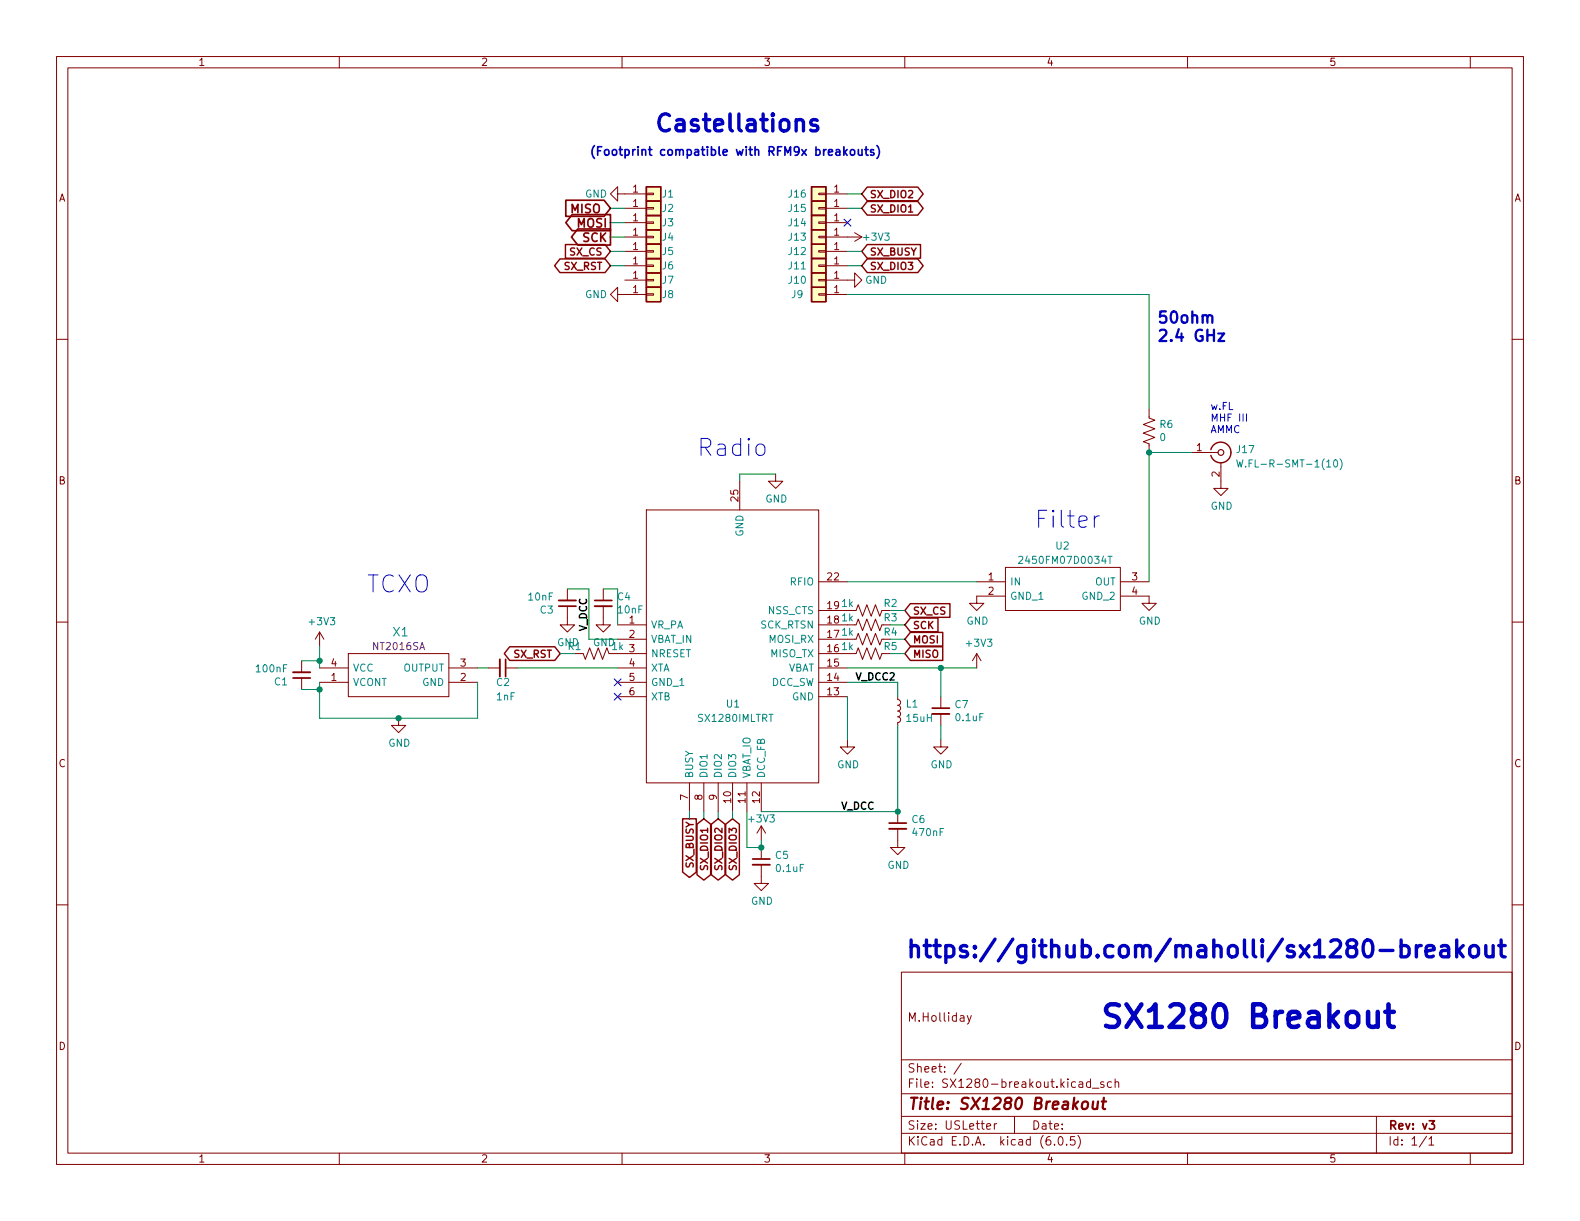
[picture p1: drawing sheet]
<svg xmlns="http://www.w3.org/2000/svg" width="279mm" height="216mm" viewBox="0 0 279 216" stroke-linecap="round" stroke-linejoin="round" font-family="sans-serif">
<g fill="none" stroke="#840000" stroke-width=".18">
<path d="M10 10h259.4v195.9h-259.4zM12 12h255.4v191.9h-255.4zM60 10v2M110 10v2M160 10v2M210 10v2M260 10v2M109.2 34.3v-1.3l-1.3 1.3 1.3 1.3v-1.3h5.1M110.5 39.4h3.8M110.5 36.8h3.8M114.3 39.2h1.3v.3h-1.3zM114.3 34.2h1.3v.2h-1.3z"/>
<path d="M114.3 36.7h1.3v.3h-1.3zM144.8 34.2h1.2v.2h-1.2zM144.8 36.7h1.2v.3h-1.2zM144.8 39.2h1.2v.3h-1.2zM146 39.4h3.9M146 34.3h3.9M146 36.8h3.9M10 60h2M109.2 52.1v-1.3l-1.3 1.3 1.3 1.2v-1.2h5.1M110.5 41.9h3.8M110.5 44.5h3.8M110.5 47h3.8"/>
<path d="M110.5 49.5h3.8M114.3 41.8h1.3v.2h-1.3zM114.3 49.4h1.3v.3h-1.3zM114.3 51.9h1.3v.3h-1.3zM114.3 46.9h1.3v.2h-1.3zM114.3 44.3h1.3v.3h-1.3zM144.8 44.3h1.2v.3h-1.2zM144.8 51.9h1.2v.3h-1.2zM144.8 46.9h1.2v.2h-1.2zM144.8 41.8h1.2v.2h-1.2zM144.8 49.4h1.2v.3h-1.2zM146 49.5h5.1v-1.2l1.3 1.2-1.3 1.3v-1.3"/>
<path d="M146 41.9h6.4M146 44.5h3.9M146 52.1h3.9M146 47h3.9M151.1 41.1l1.3 .8M152.4 41.9l-1.3 .8M267.4 60h2M203.2 72.4v1.5l1 .4-2 .8 2 .7-2 .8 2 .7-2 .8 1 .4v1.5M114.3 90.2h30.5v48.2h-30.5zM130.8 85.1v5.1M137.2 83.8v1.3h1.2l-1.2 1.3-1.3-1.3h1.3M210.8 80h4.6"/>
<path d="M215.9 81.8v4.6h1.3l-1.3 1.2-1.3-1.2h1.3M10 110h2M53.3 116.8v2.1M53.3 119.9v2M56.5 118.1h5.1M56.5 111.8l-.7 1.2M56.5 111.8v2.5M56.5 111.8l.8 1.2M61.6 115.6h17.8v7.6h-17.8zM79.4 118.1h5.1M86.4 118.1h2M89.4 118.1h2"/>
<path d="M100.3 107.2v3.3h1.3l-1.3 1.3-1.2-1.3h1.2M100.3 104.1v2.1M101.6 115.6h1.5l.4 1 .8-2 .7 2 .8-2 .8 2 .7-2 .4 1h.2M106.7 107.2v3.3h1.2l-1.2 1.3-1.3-1.3h1.3M106.7 104.1v2.1M109.2 110.5h5.1M109.2 118.1h5.1M109.2 115.6h5.1M109.2 113h5.1M144.8 113h6.6l.4-1 .7 2 .8-2 .8 2 .7-2 .8 2 .4-1h1.5M144.8 115.6h6.6l.4-1 .7 2 .8-2 .8 2 .7-2 .8 2 .4-1M144.8 110.5h6.6l.4-1 .7 2 .8-2 .8 2 .7-2 .8 2 .4-1"/>
<path d="M144.8 108h6.6l.4-1.1 .7 2.1 .8-2.1 .8 2.1 .7-2.1 .8 2.1 .4-1h1.5M144.8 118.1h5.1M144.8 102.9h5.1M172.7 102.9h5.1M172.7 115.6l-.7 1.2M172.7 115.6v2.5M172.7 115.6l.8 1.2M177.8 100.3h20.3v7.7h-20.3zM177.8 105.4h-5.1v1.3h1.3l-1.3 1.3-1.3-1.3h1.3M198.1 105.4h5.1v1.3h1.3l-1.3 1.3-1.3-1.3h1.3M198.1 102.9h5.1M267.4 110h2"/>
<path d="M56.5 120.7h5.1M70.5 127v1.3h1.3l-1.3 1.2-1.3-1.2h1.3M79.4 120.7h5.1M109.2 123.2h5.1M109.2 120.7h5.1M121.9 138.4v5.1M124.5 138.4v5.1M127 138.4v5.1M129.5 138.4v5.1M132.1 138.4v5.1M134.6 138.4v5.1M144.8 123.2h5.1"/>
<path d="M144.8 120.7h5.1M149.9 130.8v1.3h1.2l-1.2 1.3-1.3-1.3h1.3M158.7 123.2l.1 .5 .3 .1 .2 .4-.2 .4-.3 .1 .3 .1 .2 .3-.2 .4-.3 .2 .4 .2v.5l-.1 .2-.3 .1 .3 .2 .2 .4-.2 .3-.3 .2-.1 .5M166.4 130.8v1.3h1.2l-1.2 1.3-1.3-1.3h1.3M166.4 123.2v2M166.4 126.2v2.1M10 160h2M134.6 152.9v3.3h1.3l-1.3 1.3-1.3-1.3h1.3M134.6 146.1v2.5M134.6 149.9v2M134.6 146.1l-.7 1.2M134.6 146.1l.8 1.2"/>
<path d="M158.7 146.6v3.3h1.3l-1.3 1.2-1.2-1.2h1.2M158.7 143.5v2M267.4 160h2M159.4 171.9h108v32h-108zM171 179.6l.4 1M171.8 179.6l-.5 1.3-.3 .2M159.4 197.4h108M159.4 193.4h108M159.4 187.4h108M170 188l-1.3 1.9M174.5 199.2l.7-.2-.1-.3h-.4l-.2 .2v.7h.6M175.8 198.7v1"/>
<path d="M176.3 198.7h-.3l-.2 .3M179.4 197.4v3M192.8 191.4l-.4-.1-.3 .3v.4l.2 .2h.5M192.8 190.8v1.5M193.2 192.4h1.1M195.2 191.4l-.4-.1-.2 .2 .1 .2 .5 .2v.3h-.6M196.5 191.4l-.4-.1-.3 .3v.4l.2 .2h.5M197.2 191.4l.2-.1 .4 .1v.9M197.2 190.8v1.5M243.4 197.4v6.5M60 203.9v2M110 203.9v2"/>
<path d="M159.4 200.4h108M160 203.9v2M186.5 202.3v.2M187.3 201h.2a.81 .81 0 0 1 .6 .6 .81 .81 0 0 1-.3 .8l-.2 .1a.81 .81 0 0 1-.6-.6 .81 .81 0 0 1 .3-.9zM188.6 202.3v.2M190 201h-.7v.7l.2-.2 .5 .1 .1 .2-.1 .5-.2 .2-.5-.2M190.6 200.8a1.72 1.72 0 0 1 0 2.2M210 203.9v2M252.3 200.9l-1.3 1.9M252.7 201.4l.4-.4v1.5M252.7 202.5h.8M260 203.9v2"/>
</g>
<path d="M100.1 35.4h6.7l1.1 1.4-1.1 1.5h-6.7zM101.2 37.9h6.7v2.9h-6.7l-1.1-1.4zM102.2 40.5h5.7v2.8h-5.7l-1.1-1.4zM51.8 119.9h3.1M89.4 116.6v3M98.8 107.2h3.1M105.2 106.2h3M164.8 125.2h3.1M133.1 151.9h3M157.2 145.5h3.1M252.7 198.2h1l-.5 .5 .4 .2v.6l-.2 .2h-.4l-.3-.2" fill="none" stroke="#840000" stroke-width=".3"/>
<path d="M191.5 195a.52 .52 0 0 1 .5-.2 .52 .52 0 0 1 .4 .4l-.1 .5a.55 .55 0 0 1-.5 .4 .55 .55 0 0 1-.5-.4zM193.3 194.8v1.2a.57 .57 0 0 0 .7-.1M194.2 194.8l-.2 1.3M194.8 194.8h.8M195.2 194.1l-.2 1.7 .1 .2 .3 .1" fill="none" stroke="#840000" stroke-width=".4"/>
<g fill="#ffffc2" stroke="#ffffc2" stroke-width=".18">
<path d="M114.3 40.6h2.5v2.6h-2.5z"/>
<path d="M114.3 38.1h2.5v2.5h-2.5z"/>
<path d="M114.3 33h2.5v2.6h-2.5z"/>
<path d="M143.5 33h2.5v2.6h-2.5z"/>
<path d="M143.5 43.2h2.5v2.5h-2.5z"/>
<path d="M143.5 50.8h2.5v2.5h-2.5z"/>
<path d="M143.5 45.7h2.5v2.6h-2.5z"/>
<path d="M143.5 35.6h2.5v2.5h-2.5z"/>
<path d="M143.5 38.1h2.5v2.5h-2.5z"/>
<path d="M143.5 40.6h2.5v2.6h-2.5z"/>
<path d="M143.5 48.3h2.5v2.5h-2.5z"/>
<path d="M114.3 48.3h2.5v2.5h-2.5z"/>
<path d="M114.3 50.8h2.5v2.5h-2.5z"/>
<path d="M114.3 45.7h2.5v2.6h-2.5z"/>
<path d="M114.3 43.2h2.5v2.5h-2.5z"/>
<path d="M114.3 35.6h2.5v2.5h-2.5z"/>
</g>
<g fill="none" stroke="#840000" stroke-width=".25">
<path d="M114.3 38.1h2.5v2.5h-2.5zM114.3 33h2.5v2.6h-2.5zM114.3 35.6h2.5v2.5h-2.5zM143.5 33h2.5v2.6h-2.5zM143.5 35.6h2.5v2.5h-2.5zM143.5 38.1h2.5v2.5h-2.5zM153.4 35.6h8.9l.9 1.2-.9 1.2h-8.9l-1-1.2zM153.4 33.1h8.9l.9 1.2-.9 1.2h-8.9l-1-1.2zM99 45.8h8l.9 1.2-.9 1.2h-8l-.9-1.2zM100 43.2h7l.9 1.3-.9 1.2h-7zM114.3 40.6h2.5v2.6h-2.5zM114.3 48.3h2.5v2.5h-2.5z"/>
<path d="M114.3 50.8h2.5v2.5h-2.5zM114.3 45.7h2.5v2.6h-2.5zM114.3 43.2h2.5v2.5h-2.5zM143.5 43.2h2.5v2.5h-2.5zM143.5 50.8h2.5v2.5h-2.5zM143.5 45.7h2.5v2.6h-2.5zM143.5 40.6h2.5v2.6h-2.5zM143.5 48.3h2.5v2.5h-2.5zM153.4 45.8h8.9l.9 1.2-.9 1.2h-8.9l-1-1.2zM153.4 43.2h9.4v2.5h-9.4l-1-1.2zM214.1 79.5a1.81 1.81 0 0 1 2.8-1 1.81 1.81 0 0 1 0 3 1.81 1.81 0 0 1-2.8-1M90.1 114.4h8l1 1.2-1 1.2h-8l-.9-1.2z"/>
<path d="M161 111.8h5.7v2.4h-5.7l-1-1.2zM161 114.4h5.7v2.4h-5.7l-1-1.2zM161 109.3h4.9v2.4h-4.9l-1-1.2zM161 106.7h7v2.5h-7l-1-1.2zM120.7 144.8h2.4v9.4l-1.2 1-1.2-1zM123.3 145.7l1.2-.9 1.2 .9v9l-1.2 .9-1.2-.9zM125.8 145.7l1.2-.9 1.2 .9v9l-1.2 .9-1.2-.9zM128.3 145.7l1.2-.9 1.2 .9v9l-1.2 .9-1.2-.9z"/>
</g>
<path d="M51.8 118.9h3.1M88.4 116.6v3M98.8 106.2h3.1M105.2 107.2h3M164.8 126.2h3.1M133.1 152.9h3M157.2 146.6h3.1" fill="none" stroke="#840000" stroke-width=".33"/>
<path d="M180.1 98.5l.5-.1 .3 .3-.8 .9h.8M195.9 98.4h.7M218.7 81.3l.3 1.3 .2-.9 .3 .9 .3-1.3M235.9 81.4l.2-.1a.68 .68 0 0 1 .5 .6 .68 .68 0 0 1-.5 .7l-.2-.1-.1-.4zM237 81.1a1.46 1.46 0 0 1 0 2" fill="none" stroke="#008484" stroke-width=".18"/>
<circle cx="215.9" cy="80" r=".51" fill="none" stroke="#840000" stroke-width=".2"/>
<g fill="none" stroke="#0000c2" stroke-width=".6">
<path d="M144.5 21.3l-.7-.2-.3 .2-.1 .3 .1 .4 1 .3 .1 .3-.1 .4-.3 .1h-.6l-.2-.1M247.8 167.3l.2-.1h.6l.3 .1 .3 .5v.8l-.3 .5-.3 .1h-.6l-.2-.1M247.8 166.2v3M250.5 167.2v2M251.3 167.2a.76 .76 0 0 0-.8 .6M252.2 168.2l1.4-.3-.1-.6-.3-.1h-.6l-.3 .1-.1 .3v1.2l.1 .3 .3 .1h.6l.3-.1M254.9 167.3l.3-.1h.6l.2 .1 .2 .3v1.6M256.2 167.9l-.3 .2h-.7a.59 .59 0 0 0-.5 .5 .59 .59 0 0 0 .5 .6h.7l.3-.1M257.6 166.2v3M257.9 168.1l.8 1.1M258.7 167.2l-1.1 1.1M260 167.5a.81 .81 0 0 1 .8-.3 .81 .81 0 0 1 .7 .6v.8a.81 .81 0 0 1-.8 .6 .81 .81 0 0 1-.8-.6v-.8z"/>
<path d="M262.7 167.2v1.6l.2 .3a.82 .82 0 0 0 1.1-.2M264 167.2v2M265 167.2h1.2M265.5 166.2v2.6l.1 .3 .6 .1"/>
</g>
<path d="M149.4 26.9l.4 .5M149.8 26.4l-.6 .6M150.4 26.6l.2-.2 .5 .2v.6l-.1 .2h-.4l-.2-.1zM151.8 26.4l.1 1h.3l.2-.1M152.4 26.4v1M152.9 26.4h.6M153.1 26v1.2l.4 .2M154.5 26.5l-.4-.1-.2 .3 .1 .2 .5 .1v.4h-.6M155.1 25.7a1.72 1.72 0 0 1 0 2.3" fill="none" stroke="#0000c2" stroke-width=".3"/>
<path d="M220.4 73.2v1.3M194.4 91.2a.77 .77 0 0 0-.9 .6" fill="none" stroke="#0000c2" stroke-width=".18"/>
<path d="M213.5 56l.3-.3 .5 .1 .1 1.3M215.4 59h1.1l-1.1 1.3h1.1" fill="none" stroke="#0000c2" stroke-width=".4"/>
<path d="M241.9 178.9v2.1l.2 .4a1.08 1.08 0 0 0 1.5-.2M243.6 178.9v2.7M245 178.9h1.5M245.5 177.6v3.4l.2 .4 .4 .2h.4" fill="none" stroke="#0000c2" stroke-width=".8"/>
<g fill="none" stroke="#008400" stroke-width=".18">
<path d="M107.9 36.8h2.6M107.9 39.4h2.6M149.9 36.8h2.5M149.9 34.3h2.5M107.9 44.5h2.6M107.9 41.9h2.6M107.9 47h2.6M149.9 44.5h2.5M149.9 47h2.5M149.9 52.1h53.3v20.3M137.2 83.8h-6.4v1.3M210.8 80h-7.6v22.9"/>
<path d="M53.3 116.8h3.2M56.5 114.3v3.8M84.5 118.1h1.9M91.4 118.1h17.8M99.1 115.6h2.5M100.3 104.1h3.8v8.9h5.1M106.7 104.1h2.5v6.4M149.9 118.1h22.8M149.9 102.9h22.8M157.5 113h2.5M157.5 115.6h2.5M157.5 110.5h2.5"/>
<path d="M157.5 108h2.5M166.4 118.1v5.1M53.3 121.9h3.2M56.5 120.7v6.3h28v-6.3M149.9 123.2v7.6M149.9 120.7h8.8v2.5M158.7 128.3v15.2h-24.1M166.4 128.3v2.5M121.9 143.5v1.3M124.5 143.5v1.3M127 143.5v1.3M129.5 143.5v1.3"/>
<path d="M132.1 143.5v6.4h2.5v-1.3"/>
</g>
<path d="M149.3 38.8l1.2 1.2M150.5 38.8l-1.2 1.2M108.6 120l1.2 1.3M108.6 122.6l1.2 1.2M109.8 120l-1.2 1.3M109.8 122.6l-1.2 1.2" fill="none" stroke="#000084" stroke-width=".18"/>
<g fill="#008400" stroke="#008400" stroke-width=".18">
<circle cx="158.7" cy="143.5" r=".46"/>
<circle cx="166.4" cy="118.1" r=".46"/>
<circle cx="134.6" cy="149.9" r=".46"/>
<circle cx="56.5" cy="116.8" r=".46"/>
<circle cx="56.5" cy="121.9" r=".46"/>
<circle cx="70.5" cy="127" r=".46"/>
<circle cx="203.2" cy="80" r=".46"/>
</g>
<text font-size="5.6" fill="#0000c2" x="194.3" y="181.8">SX1280 Breakout</text>
<g font-size="4.2" fill="#0000c2">
<text x="115.6" y="23.3">Castellations</text>
<text x="123.2" y="80.7">Radio</text>
<text x="182.9" y="93.4">Filter</text>
<text x="64.8" y="104.8">TCXO</text>
<text x="160" y="169.3">https://github.com/maholli/sx1280-breakout</text>
</g>
<g font-size="2.8" fill="#0000c2">
<text x="204.5" y="57.2">50ohm</text>
<text x="204.5" y="60.4">2.4 GHz</text>
</g>
<text font-size="2.8" fill="#840000" x="160.4" y="196.2">Title: SX1280 Breakout</text>
<text font-size="2.1" fill="#0000c2" x="104.1" y="27.5">(Footprint compatible with RFM9x breakouts)</text>
<g font-size="2.1" fill="#840000">
<text x="101.1" y="37.7">MISO</text>
<text x="102.2" y="40.2">MOSI</text>
<text x="103.2" y="42.8">SCK</text>
<text x="160.4" y="180.6">M.Holliday</text>
<text x="160.4" y="189.7">Sheet: /</text>
<text x="160.4" y="192.4">File: SX1280-breakout.kicad_sch</text>
<text x="160.4" y="202.5">KiCad E.D.A. kicad (6.0.5)</text>
<text x="160.4" y="199.7">Size: USLetter</text>
<text x="182.4" y="199.7">Date:</text>
<text x="245.4" y="199.7">Rev: v3</text>
<text x="245.4" y="202.5">Id: 1/1</text>
</g>
<text font-size="2.1" fill="#008484" x="69.5" y="112.5">X1</text>
<g font-size="1.8" fill="#840000">
<text x="35" y="11.6">1</text>
<text x="85" y="11.6">2</text>
<text x="135" y="11.6">3</text>
<text x="185" y="11.6">4</text>
<text x="235" y="11.6">5</text>
<text x="10.3" y="35.6">A</text>
<text x="111.9" y="34">1</text>
<text x="147.5" y="34">1</text>
<text x="153.7" y="35">SX_DIO2</text>
<text x="267.7" y="35.6">A</text>
<text x="111.9" y="41.7">1</text>
<text x="111.9" y="39.1">1</text>
<text x="111.9" y="36.6">1</text>
<text x="147.5" y="36.6">1</text>
<text x="147.5" y="39.1">1</text>
<text x="147.5" y="41.7">1</text>
<text x="153.7" y="37.6">SX_DIO1</text>
<text x="99.8" y="47.7">SX_RST</text>
<text x="100.9" y="45.2">SX_CS</text>
<text x="111.9" y="46.7">1</text>
<text x="111.9" y="44.2">1</text>
<text x="147.5" y="44.2">1</text>
<text x="147.5" y="46.7">1</text>
<text x="153.7" y="47.7">SX_DIO3</text>
<text x="153.7" y="45.2">SX_BUSY</text>
<text x="111.9" y="49.3">1</text>
<text x="111.9" y="51.8">1</text>
<text x="147.5" y="51.8">1</text>
<text x="147.5" y="49.3">1</text>
<text x="211.6" y="79.8">1</text>
<text x="10.3" y="85.7">B</text>
<text x="130.6" y="88.6" transform="rotate(-90 130.6 88.6)">25</text>
<text x="215.6" y="84.3" transform="rotate(-90 215.6 84.3)">2</text>
<text x="267.7" y="85.7">B</text>
<text x="146.3" y="107.7">19</text>
<text x="146.3" y="102.6">22</text>
<text x="174.8" y="102.6">1</text>
<text x="174.8" y="105.2">2</text>
<text x="200.2" y="102.6">3</text>
<text x="200.2" y="105.2">4</text>
<text x="111.3" y="110.2">1</text>
<text x="111.3" y="112.8">2</text>
<text x="146.3" y="112.8">17</text>
<text x="146.3" y="110.2">18</text>
<text x="161.3" y="113.8">MOSI</text>
<text x="161.3" y="111.2">SCK</text>
<text x="161.3" y="108.7">SX_CS</text>
<text x="58.6" y="117.9">4</text>
<text x="81.4" y="117.9">3</text>
<text x="90.9" y="116.3">SX_RST</text>
<text x="111.3" y="117.9">4</text>
<text x="146.3" y="117.9">15</text>
<text x="146.3" y="115.3">16</text>
<text x="161.3" y="116.3">MISO</text>
<text x="58.6" y="120.4">1</text>
<text x="81.4" y="120.4">2</text>
<text x="111.3" y="120.4">5</text>
<text x="111.3" y="122.9">6</text>
<text x="146.3" y="122.9">13</text>
<text x="146.3" y="120.4">14</text>
<text x="10.3" y="135.6">C</text>
<text x="267.7" y="135.6">C</text>
<text x="121.7" y="141.5" transform="rotate(-90 121.7 141.5)">7</text>
<text x="124.2" y="141.5" transform="rotate(-90 124.2 141.5)">8</text>
<text x="126.7" y="141.5" transform="rotate(-90 126.7 141.5)">9</text>
<text x="129.3" y="142" transform="rotate(-90 129.3 142)">10</text>
<text x="131.8" y="142" transform="rotate(-90 131.8 142)">11</text>
<text x="134.4" y="142" transform="rotate(-90 134.4 142)">12</text>
<text x="122.6" y="153.4" transform="rotate(-90 122.6 153.4)">SX_BUSY</text>
<text x="125.2" y="153.5" transform="rotate(-90 125.2 153.5)">SX_DIO1</text>
<text x="127.7" y="153.5" transform="rotate(-90 127.7 153.5)">SX_DIO2</text>
<text x="130.3" y="153.5" transform="rotate(-90 130.3 153.5)">SX_DIO3</text>
<text x="10.3" y="185.7">D</text>
<text x="267.7" y="185.7">D</text>
<text x="35" y="205.6">1</text>
<text x="85" y="205.6">2</text>
<text x="135" y="205.6">3</text>
<text x="185" y="205.6">4</text>
<text x="235" y="205.6">5</text>
</g>
<g font-size="1.8" fill="#008484">
<text x="103.4" y="34.9">GND</text>
<text x="117.1" y="34.9">J1</text>
<text x="139.5" y="34.9">J16</text>
<text x="117.1" y="40">J3</text>
<text x="117.1" y="37.5">J2</text>
<text x="139.5" y="37.5">J15</text>
<text x="139.5" y="40">J14</text>
<text x="117.1" y="42.5">J4</text>
<text x="117.1" y="47.6">J6</text>
<text x="117.1" y="45.1">J5</text>
<text x="139.5" y="45.1">J12</text>
<text x="139.5" y="47.6">J11</text>
<text x="139.5" y="42.5">J13</text>
<text x="152.9" y="42.5">+3V3</text>
<text x="103.4" y="52.7">GND</text>
<text x="117.1" y="50.2">J7</text>
<text x="117.1" y="52.7">J8</text>
<text x="139.5" y="50.2">J10</text>
<text x="140" y="52.7">J9</text>
<text x="153" y="50.2">GND</text>
<text x="205.1" y="75.7">R6</text>
<text x="205.1" y="78">0</text>
<text x="218.7" y="80.1">J17</text>
<text x="220.5" y="82.6">W.FL-R-SMT-1(10)</text>
<text x="135.3" y="88.8">GND</text>
<text x="131.4" y="94.9" transform="rotate(-90 131.4 94.9)">GND</text>
<text x="214.1" y="90.1">GND</text>
<text x="181" y="99.7">2450FM07D0034T</text>
<text x="186.8" y="97.2">U2</text>
<text x="93.5" y="106.2">10nF</text>
<text x="109.2" y="106.1">C4</text>
<text x="139.8" y="103.5">RFIO</text>
<text x="148.9" y="107.3">1k</text>
<text x="156.3" y="107.3">R2</text>
<text x="178.6" y="103.5">IN</text>
<text x="178.6" y="106">GND_1</text>
<text x="191.5" y="106">GND_2</text>
<text x="193.6" y="103.5">OUT</text>
<text x="54.8" y="110.5">+3V3</text>
<text x="95.5" y="108.5">C3</text>
<text x="109.4" y="108.5">10nF</text>
<text x="115.1" y="111.1">VR_PA</text>
<text x="115.1" y="113.7">VBAT_IN</text>
<text x="134.5" y="111.1">SCK_RTSN</text>
<text x="135.9" y="108.6">NSS_CTS</text>
<text x="136.1" y="113.7">MOSI_RX</text>
<text x="148.9" y="112.4">1k</text>
<text x="148.9" y="109.9">1k</text>
<text x="156.3" y="112.4">R4</text>
<text x="156.3" y="109.9">R3</text>
<text x="170.9" y="110.4">GND</text>
<text x="201.4" y="110.4">GND</text>
<text x="45.4" y="118.9">100nF</text>
<text x="62.4" y="118.7">VCC</text>
<text x="71.3" y="118.7">OUTPUT</text>
<text x="98.5" y="114.2">GND</text>
<text x="100.5" y="114.9">R1</text>
<text x="104.8" y="114.2">GND</text>
<text x="108.2" y="114.9">1k 3</text>
<text x="115.1" y="116.2">NRESET</text>
<text x="115.1" y="118.7">XTA</text>
<text x="136.3" y="116.2">MISO_TX</text>
<text x="139.2" y="118.7">VBAT</text>
<text x="148.9" y="114.9">1k</text>
<text x="156.3" y="114.9">R5</text>
<text x="171" y="114.4">+3V3</text>
<text x="48.6" y="121.2">C1</text>
<text x="62.4" y="121.3">VCONT</text>
<text x="74.7" y="121.3">GND</text>
<text x="87.8" y="121.3">C2</text>
<text x="87.9" y="123.8">1nF</text>
<text x="115.1" y="121.3">GND_1</text>
<text x="115.1" y="123.8">XTB</text>
<text x="128.5" y="125.1">U1</text>
<text x="136.4" y="121.3">DCC_SW</text>
<text x="140.1" y="123.8">GND</text>
<text x="160.3" y="125.1">L1</text>
<text x="168.9" y="125.2">C7</text>
<text x="123.7" y="127.6">SX1280IMLTRT</text>
<text x="160.4" y="127.6">15uH</text>
<text x="169.1" y="127.5">0.1uF</text>
<text x="68.6" y="132">GND</text>
<text x="122.6" y="137.7" transform="rotate(-90 122.6 137.7)">BUSY</text>
<text x="125.1" y="137.7" transform="rotate(-90 125.1 137.7)">DIO1</text>
<text x="127.6" y="137.7" transform="rotate(-90 127.6 137.7)">DIO2</text>
<text x="130.2" y="137.7" transform="rotate(-90 130.2 137.7)">DIO3</text>
<text x="132.7" y="137.7" transform="rotate(-90 132.7 137.7)">VBAT_IO</text>
<text x="135.3" y="137.7" transform="rotate(-90 135.3 137.7)">DCC_FB</text>
<text x="148" y="135.8">GND</text>
<text x="164.5" y="135.8">GND</text>
<text x="132.5" y="145.4">+3V3</text>
<text x="161.3" y="145.5">C6</text>
<text x="161.5" y="147.8">470nF</text>
<text x="137.1" y="151.9">C5</text>
<text x="137.4" y="154.2">0.1uF</text>
<text x="156.9" y="153.6">GND</text>
<text x="132.8" y="160">GND</text>
</g>
<g font-size="1.8" fill="#0000c2">
<text x="214" y="72.5">w.FL</text>
<text x="214" y="74.5">MHF III</text>
<text x="214" y="76.6">AMMC</text>
</g>
<g font-size="1.8">
<text x="103.8" y="111.8" transform="rotate(-90 103.8 111.8)">V_DCC</text>
<text x="151.1" y="120.3">V_DCC2</text>
<text x="148.6" y="143.2">V_DCC</text>
</g>
<text font-size="1.8" fill="#840084" x="66.1" y="114.9">NT2016SA</text>
</svg>
